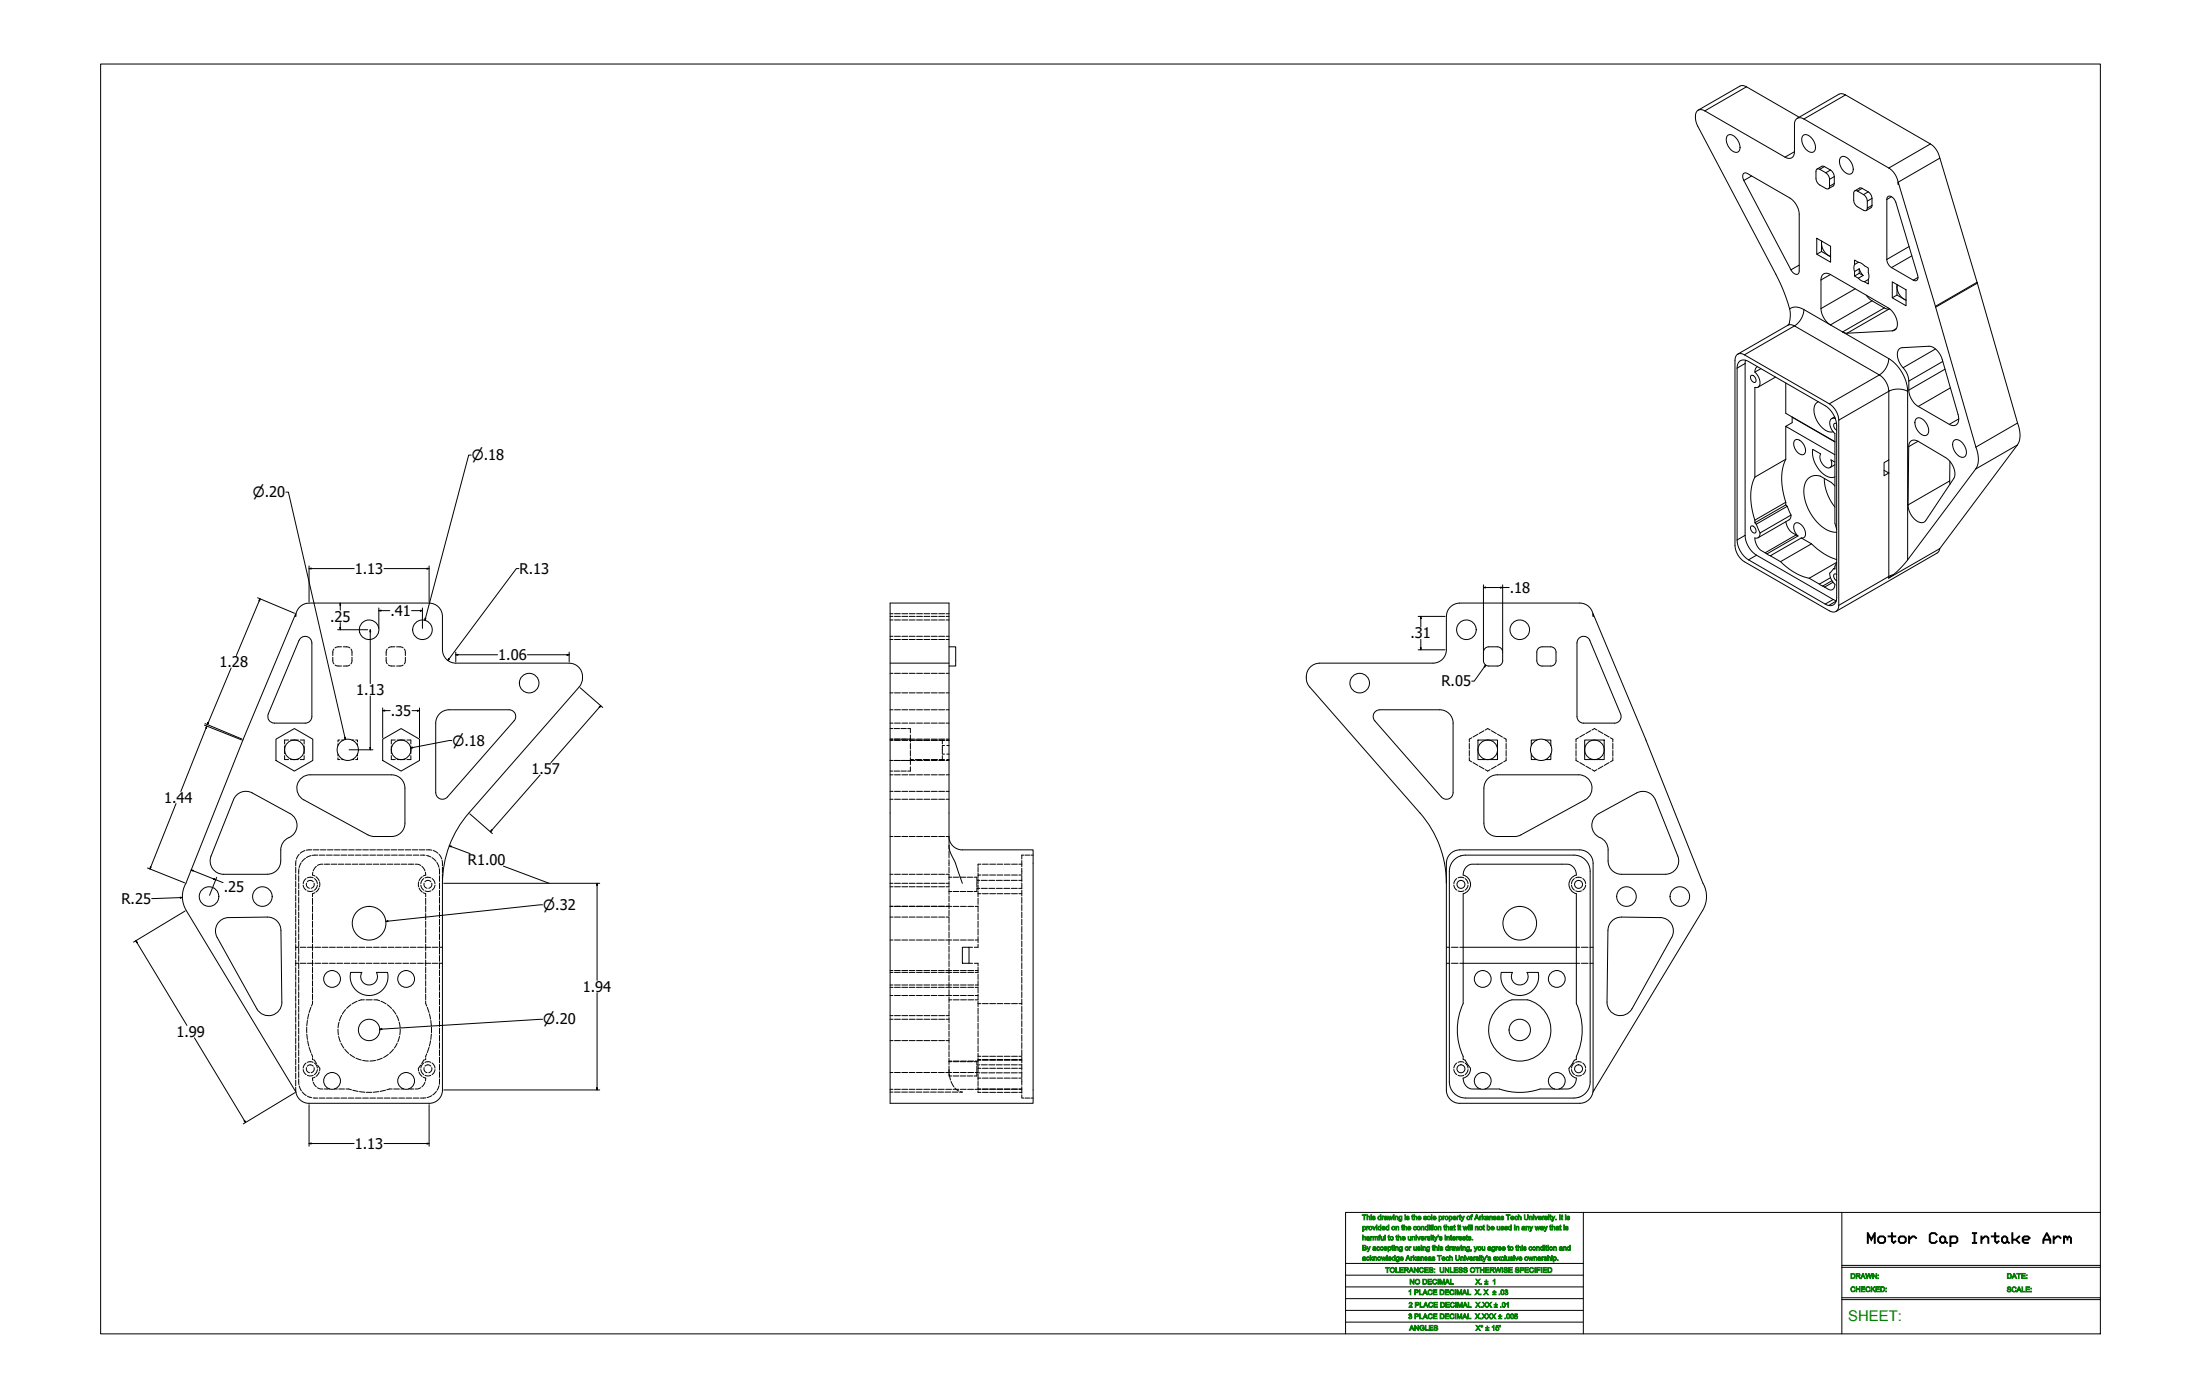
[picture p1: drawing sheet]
<svg xmlns="http://www.w3.org/2000/svg" width="2619mm" height="1664mm" viewBox="0 0 2619 1664" stroke-linecap="round" stroke-linejoin="round" font-family="sans-serif">
<!-- layer: Hidden (ANSI) -->
<g fill="none" stroke="#000" stroke-width="1.19">
<path d="M1059 734h4M1059 730h4M1059 738h4M1065 734h7M1065 730h7M1065 738h7M1073 734h7M1073 730h7M1073 738h7M1082 734h7M1082 730h7M1082 738h7"/>
<path d="M1091 734h7M1091 730h7M1091 738h7M1100 734h7M1100 730h7M1100 738h7M1108 734h7M1108 730h7M1108 738h7M1117 734h7M1117 730h7M1117 738h7"/>
<path d="M1126 734h3M1126 730h3M1126 738h3M1059 757h4M1065 757h7M1073 757h7M1082 757h7M1091 757h7M1100 757h7M1108 757h7M1117 757h7M1126 757h3"/>
<path d="M397 772l-1 3v5M406 770h-5l-2 1M408 770h6l2 1M418 772l1 3v5M461 772l-1 3v5M470 770h-5l-3 1M472 770h6l2 1M481 772l1 3v5M1059 761h4M1065 761h7M1073 761h7M1082 761h7"/>
<path d="M1091 761h7M1100 761h7M1108 761h7M1117 761h7M1126 761h3M396 782v6l1 2M399 791l2 1 5 1M416 791l-2 1-6 1M419 782v6l-1 2M460 782v6l1 2M462 791l3 1 5 1M480 791l-2 1-6 1"/>
<path d="M482 782v6l-1 2M1059 801h4M1065 801h7M1073 801h7M1082 801h7M1091 801h7M1100 801h7M1108 801h7M1117 801h7M1126 801h3M1059 825h4M1065 825h7"/>
<path d="M1073 825h7M1082 825h7M1091 825h7M1100 825h7M1108 825h7M1117 825h7M1126 825h3M1059 845h4M1065 845h7M1073 845h7M1082 845h7M1091 845h7"/>
<path d="M1100 845h7M1108 845h7M1117 845h7M1126 845h3M1059 880h4M1059 861h4M1059 867h3M1059 880h3M1064 867h7M1064 880h7M1065 880h7M1065 861h7"/>
<path d="M1072 867h7M1072 880h7M1073 880h7M1073 861h7M1080 867h3v5M1080 880h3M1082 880h7M1082 861h7M1083 875v8M1091 880h7M1091 861h7M1100 880h7"/>
<path d="M1100 861h7M1108 880h7M1108 861h7M1117 880h7M1117 861h7M1126 880h3M1126 861h3M1752 878l-3 2v3M1759 874l-6 3M1766 870l-6 3M1768 869l3-2 2 2M1775 870l6 3"/>
<path d="M1782 874l6 3M1789 878l3 2v3M1879 878l-3 2v3M1886 874l-6 3M1893 870l-6 3M1895 869l3-2 2 2M1902 870l6 3M1909 874l6 3M1916 878l3 2v3M339 899v5h4M339 888v9M343 881h-4v4"/>
<path d="M346 881h9M357 881h5v4M362 888v9M362 899v5h-5M402 885v2M402 897v3M404 881h-2v2M407 881h2M419 881h2M423 881h2v2M425 885v2M425 897v3"/>
<path d="M466 899v5h4M466 888v9M470 881h-4v4M473 881h9M484 881h5v4M489 899v5h-5M489 888v9M1059 881h4M1065 881h7M1073 881h7M1082 881h7M1083 881h4"/>
<path d="M1083 885v6M1083 893v7M1089 881h8M1091 881h7M1099 881h7M1100 881h7M1108 881h8M1108 881h7M1117 881h7M1118 881h6M1121 881v4M1121 888v9"/>
<path d="M1121 899v5M1121 897h3M1121 887h3M1126 881h3M1127 881h2M1127 897h2M1127 887h2M1749 885v6M1749 893v7M1792 885v6M1792 893v7M1876 885v6"/>
<path d="M1876 893v7M1919 885v6M1919 893v7M346 904h9M402 902v2h2M407 904h2M419 904h2M425 902v2h-2M473 904h9M1059 905h4M1059 918h3M1064 905h8"/>
<path d="M1064 918h7M1072 905h17M1072 918h7M1083 904h4M1083 902v8M1083 913v5h-3M1089 904h8M1091 905h7M1099 904h7M1100 905h7M1108 904h8M1108 905h7"/>
<path d="M1117 905h7M1118 904h6M1126 905h3M1127 904h2M1749 902v3l3 2M1753 907l6 4M1760 912l6 3M1768 916l3 2 2-2M1781 912l-6 3M1788 907l-6 4M1792 902v3l-3 2M1876 902v3l3 2"/>
<path d="M1880 907l6 4M1887 912l6 3M1895 916l3 2 2-2M1908 912l-6 3M1915 907l-6 4M1919 902v3l-3 2M1059 922h4M1065 922h7M1073 922h7M1082 922h7M1091 922h7M1100 922h7"/>
<path d="M1108 922h7M1117 922h7M1126 922h3M1059 951h4M1059 942h4M1065 951h7M1065 942h7M1073 951h7M1073 942h7M1082 951h7M1082 942h7M1091 951h7"/>
<path d="M1091 942h7M1100 951h7M1100 942h7M1108 951h7M1108 942h7M1117 951h7M1117 942h7M1126 951h3M1126 942h3M1059 995h4M1065 995h7M1073 995h7"/>
<path d="M1082 995h7M1091 995h7M1100 995h7M1108 995h7M1117 995h7M1126 995h3M356 1017l-3 5M363 1012l-6 3M370 1018l-5 3M371 1011l-6 1M373 1011h7M378 1018h-6"/>
<path d="M380 1018h7M381 1011h7M388 1018h7M390 1011h6M397 1018h7M398 1011h7M406 1018h7M406 1011h7M414 1018h7M415 1011h7M423 1018h7M423 1011h7"/>
<path d="M432 1018h6M432 1011h6M440 1018h7M440 1011h7M449 1011h6M449 1018h7M457 1011h7M457 1018h7M465 1011h7M466 1018h7M474 1011h6M475 1018h6"/>
<path d="M482 1011h7M483 1018h7M491 1011h6M492 1018h7M499 1011h7M500 1018h6M507 1011l7 1M508 1018l5 2M516 1012l5 3M522 1017l4 5M1129 1006v5M1129 1013v8"/>
<path d="M1216 1018v4M1219 1018h-3M1220 1018h5M1227 1018h2M352 1032v7M352 1024v7M356 1034l-1 6M358 1027l-2 5M363 1021l-4 5M372 1038v3l3 1M376 1031l-3 5M384 1028l-6 2"/>
<path d="M386 1028h7M394 1028h7M403 1028h6M411 1028h7M419 1028h7M428 1028h6M436 1028h7M444 1028h7M453 1028h6M461 1028h7M469 1028h7M478 1028h6"/>
<path d="M486 1028h7M494 1028l3 1 4 1M502 1031l4 5M506 1038l1 3-3 1M514 1021l5 4M520 1026l2 6M523 1034v6M526 1024l1 6M527 1032v6M1129 1023v8M1129 1032v7M1164 1032v5"/>
<path d="M1164 1039v2M1167 1028h-3v3M1169 1028h7M1178 1028h7M1186 1028h7M1195 1028h7M1204 1028h7M1213 1028h3M1216 1024v7M1216 1033v7M352 1041v6M352 1049v7"/>
<path d="M352 1057v7M355 1042v7M355 1051v7M355 1059v7M361 1053l1 4 2 2M364 1046l-2 2-1 4M365 1051v3l3 3M366 1049l3-1 4 1M366 1045l3-1 4 1M374 1051v3l-4 3M374 1046l3 2 1 4M376 1043l4 5"/>
<path d="M378 1053l-2 4-2 2M380 1057l-4 5M380 1049v6M498 1049v6M499 1057l4 5M501 1053l1 4 2 2M503 1043l-4 5M504 1046l-2 2-1 4M505 1051v3l3 3M506 1049l3-1 4 1M506 1045l3-1 4 1M514 1051v3l-4 3"/>
<path d="M514 1046l3 2 1 4M518 1053l-2 4-2 2M523 1042v7M523 1051v7M523 1059v7M527 1040v6M527 1048v3M1059 1040h4M1059 1051h4M1059 1055h4M1065 1040h7M1065 1051h7"/>
<path d="M1065 1055h7M1073 1040h7M1073 1051h7M1073 1055h7M1082 1040h7M1082 1051h7M1082 1055h7M1091 1040h7M1091 1051h7M1091 1055h7M1100 1040h7M1100 1051h7"/>
<path d="M1100 1055h7M1108 1040h7M1108 1051h7M1108 1055h7M1117 1040h7M1117 1051h7M1117 1055h7M1126 1040h3M1126 1051h3M1126 1055h3M1129 1041v6M1129 1049v7"/>
<path d="M1129 1058v6M1129 1044h4M1134 1044h7M1143 1044h6M1151 1044h7M1159 1044h4v3M1163 1049v7M1163 1058v3h-4M1163 1057h3M1163 1048h3M1164 1046v6M1164 1053v6"/>
<path d="M1167 1041h-3v3M1168 1057h7M1168 1048h7M1169 1041h7M1177 1057h7M1177 1048h7M1178 1041h7M1186 1057h7M1186 1048h7M1186 1041h7M1195 1057h7M1195 1048h7"/>
<path d="M1195 1041h7M1204 1057h7M1204 1048h7M1204 1041h7M1212 1057h4M1212 1048h4M1213 1041h3M1216 1042v7M1216 1051v7M1216 1059v7M1730 1053l2 4 2 2M1734 1046l-3 2-1 4"/>
<path d="M1735 1045l4-1 3 1M1744 1046l2 2 1 4M1747 1053l-1 4-2 2M1870 1053l2 4 2 2M1874 1046l-3 2-1 4M1875 1045l4-1 3 1M1884 1046l2 2 1 4M1887 1053l-1 4-2 2M352 1066v6M352 1074v7M355 1068v7M355 1077v7"/>
<path d="M366 1060l2 1 5-1M372 1069v7M372 1078v7M375 1062l-3 2v3M504 1062l3 2v3M506 1060l2 1 5-1M507 1069v7M507 1078v7M523 1068v7M523 1077v7M1059 1079h4M1065 1079h6"/>
<path d="M1065 1079h7M1073 1079h7M1082 1079h7M1091 1079h7M1099 1079h7M1100 1079h7M1108 1079h7M1117 1079h7M1126 1079h7M1126 1079h3M1129 1066v7M1129 1075v7"/>
<path d="M1129 1061h4M1134 1079h7M1134 1061h7M1143 1061h6M1143 1079h7M1151 1061h7M1152 1079h7M1160 1079h4M1164 1061v6M1164 1069v7M1164 1078v7M1164 1064h3"/>
<path d="M1169 1064h7M1178 1064h7M1186 1064h7M1195 1064h7M1204 1064h7M1213 1064h3M1216 1068v7M1216 1077v7M1735 1060l3 1 4-1M1875 1060l3 1 4-1M352 1082v7M352 1091v6"/>
<path d="M352 1099v7M355 1085v7M355 1094v7M372 1087v8M372 1096v8M507 1087v8M507 1096v8M523 1085v7M523 1094v7M1059 1091h4M1065 1091h7M1073 1091h7"/>
<path d="M1082 1091h7M1091 1091h7M1100 1091h7M1108 1091h7M1117 1091h7M1126 1091h3M1129 1083v7M1129 1092v7M1164 1087v8M1164 1096v8M1216 1085v7M1216 1094v7"/>
<path d="M352 1107v7M352 1116v6M355 1103v7M355 1111v7M355 1120v7M372 1105v8M372 1115v7M507 1105v8M507 1115v7M523 1103v7M523 1111v7M523 1120v7"/>
<path d="M1059 1119h4M1065 1119h6M1073 1119h7M1082 1119h7M1091 1119h7M1099 1119h7M1108 1119h7M1117 1119h7M1126 1119h7M1129 1100v7M1129 1109v7M1129 1118v7"/>
<path d="M1134 1119h7M1143 1119h7M1152 1119h7M1160 1119h4M1164 1105v8M1164 1115v7M1216 1103v7M1216 1111v7M1216 1120v7M352 1127h3M352 1124v7M352 1133v8"/>
<path d="M355 1129v6M355 1137v7M357 1127h7M366 1127h7M372 1124v7M372 1133v8M375 1127h7M383 1127h7M392 1127h7M401 1127h7M410 1127h7M418 1127h7"/>
<path d="M427 1127h7M436 1127h7M444 1127h7M453 1127h7M462 1127h7M471 1127h7M479 1127h7M488 1127h7M497 1127h7M506 1127h7M507 1124v7M507 1133v8"/>
<path d="M514 1127h7M523 1127h4M523 1129v6M523 1137v7M1129 1126v7M1129 1135v7M1153 1127h4M1164 1124v3h-4M1216 1129v6M1216 1137v7M1721 1127h4M1727 1127h8"/>
<path d="M1737 1127h4M1876 1127h4M1882 1127h8M1892 1127h4M352 1146h3M352 1143v7M352 1151v7M352 1160v6M355 1146v7M355 1154v7M357 1146h7M366 1146h7"/>
<path d="M372 1143v7M372 1151v7M372 1159v7M375 1146h7M383 1146h7M392 1146h7M401 1146h7M410 1146h7M418 1146h7M427 1146h7M436 1146h7M444 1146h7"/>
<path d="M453 1146h7M462 1146h7M471 1146h7M479 1146h7M488 1146h7M497 1146h7M506 1146h7M507 1143v7M507 1151v7M507 1159v7M514 1146h7M523 1146h4"/>
<path d="M523 1146v7M523 1154v7M1059 1157h4M1059 1155h4M1065 1157h6M1065 1155h6M1073 1157h7M1073 1155h7M1082 1157h7M1082 1155h7M1091 1157h7M1091 1155h7"/>
<path d="M1099 1157h7M1099 1155h7M1108 1157h7M1108 1155h7M1117 1157h7M1117 1155h7M1126 1157h7M1126 1155h7M1129 1143v7M1129 1152v7M1134 1157h7M1134 1155h7"/>
<path d="M1143 1157h7M1143 1155h7M1152 1157h7M1152 1155h7M1153 1146h4M1160 1146h4v4M1160 1157h4M1160 1155h4M1164 1151v7M1164 1159v7M1216 1146v7M1216 1154v7"/>
<path d="M1721 1146h4M1727 1146h8M1737 1146h4M1876 1146h4M1882 1146h8M1892 1146h4M352 1168v7M352 1177v6M355 1163v7M355 1172v7M372 1167v7M372 1175v7"/>
<path d="M507 1167v7M507 1175v7M523 1163v7M523 1172v7M1059 1172h4M1059 1175h4M1065 1172h6M1065 1175h6M1073 1172h7M1073 1175h7M1082 1172h7M1082 1175h7"/>
<path d="M1091 1172h7M1091 1175h7M1099 1172h7M1099 1175h7M1108 1172h7M1108 1175h7M1117 1172h7M1117 1175h7M1126 1172h7M1126 1175h7M1129 1161v7M1129 1169v7"/>
<path d="M1129 1178v7M1134 1172h7M1134 1175h7M1143 1172h7M1143 1175h7M1152 1172h7M1152 1175h7M1160 1172h4M1160 1175h4M1164 1167v7M1164 1175v7M1216 1163v7"/>
<path d="M1216 1172v7M352 1185v7M352 1193v7M355 1180v7M355 1189v7M355 1198v7M370 1199l-2 6M372 1191v3l-1 3M372 1183v7M418 1196l-6 4M425 1192l-6 3M434 1190l-7 1"/>
<path d="M436 1190h7M445 1190l7 1M453 1192l6 3M461 1196l5 4M507 1191v3l1 3M507 1183v7M509 1199l2 6M523 1180v7M523 1189v7M523 1198v7M1059 1185h4M1065 1185h6"/>
<path d="M1073 1185h7M1082 1185h7M1091 1185h7M1099 1185h7M1108 1185h7M1117 1185h7M1126 1185h7M1129 1186v4M1129 1195v6M1133 1190h-4v3M1134 1185h7M1135 1190h6"/>
<path d="M1143 1185h7M1143 1190h7M1152 1185h7M1152 1190h7M1160 1190h4M1160 1185h4M1164 1183v7M1164 1191v7M1164 1200v7M1164 1194h3M1169 1194h7M1178 1194h7"/>
<path d="M1186 1194h7M1195 1194h7M1204 1194h7M1213 1194h3M1216 1180v7M1216 1189v7M1216 1198v7M352 1202v6M352 1210v7M352 1218v7M355 1206v7M355 1215v7"/>
<path d="M366 1214l-1 7M368 1206l-2 7M403 1216l-1 7M407 1208l-3 7M411 1201l-4 6M467 1201l4 6M472 1208l3 7M475 1216l1 7M511 1206l1 7M513 1214v7M523 1206v7M523 1215v7"/>
<path d="M1059 1209h4M1059 1213h4M1065 1209h7M1065 1213h7M1073 1209h7M1073 1213h7M1082 1209h7M1082 1213h7M1091 1209h7M1091 1213h7M1100 1209h7M1100 1213h7"/>
<path d="M1108 1209h7M1108 1213h7M1117 1209h7M1117 1213h7M1126 1209h3M1126 1213h3M1129 1203v6M1129 1211v6M1129 1219v6M1164 1209v7M1164 1218v7M1216 1206v7"/>
<path d="M1216 1215v7M352 1227v6M352 1235v7M355 1224v6M355 1232v7M365 1222v7M365 1231l1 6M366 1239l2 6M402 1225l1 7M403 1233l2 7M475 1233l-2 7M476 1225v7"/>
<path d="M512 1239l-1 6M513 1231v6M513 1222v7M523 1224v6M523 1232v7M1059 1238h4M1065 1238h7M1073 1238h7M1082 1238h7M1091 1238h7M1100 1238h7M1108 1238h7"/>
<path d="M1117 1238h7M1126 1238h3M1129 1227v7M1129 1235v7M1164 1227v7M1164 1236v7M1216 1224v6M1216 1232v7M352 1244v6M352 1252v7M355 1241v7M355 1249v7"/>
<path d="M355 1258v7M368 1246l2 7M371 1254l1 4M372 1260l1 1M406 1241l3 6M410 1249l5 5M416 1255l6 3M424 1259l6 2M455 1259l-6 2M462 1255l-5 3M468 1249l-4 5M473 1241l-4 6"/>
<path d="M507 1260v1h-1M508 1254l-1 4M511 1246l-2 7M523 1241v7M523 1249v7M523 1258v7M1129 1243v7M1129 1251v7M1129 1260v7M1164 1253v4h3M1164 1245v7M1164 1257v1"/>
<path d="M1164 1260v6M1169 1257h7M1178 1257h7M1186 1257h7M1195 1257h7M1204 1257h7M1213 1257h3M1216 1241v7M1216 1249v7M1216 1258v7M352 1260v7M352 1269v6"/>
<path d="M352 1277v7M355 1267v7M355 1275v7M361 1273l1 4 2 2M364 1265l-2 3-1 3M365 1271v3l3 3M366 1269l3-2 4 2M366 1264l3-1 4 1M366 1280h2h5M374 1261l3 5M374 1271v3l-4 3M374 1265l3 3 1 3"/>
<path d="M378 1273l-2 4-2 2M378 1268l3 3-1 4M380 1276l-4 5M432 1262l6 1M447 1262l-7 1M499 1276l3 5M501 1268l-3 3v4M501 1273l1 4 2 2M504 1265l-2 3-1 3M505 1271v3l3 3M505 1261l-3 5M506 1269l3-2 4 2"/>
<path d="M506 1264l3-1 4 1M506 1280h2h5M514 1271v3l-4 3M514 1265l3 3 1 3M518 1273l-2 4-2 2M523 1267v7M523 1275v7M1059 1276h4M1065 1276h6M1073 1276h7M1082 1276h7M1091 1276h7"/>
<path d="M1099 1276h7M1108 1276h7M1117 1276h7M1126 1276h7M1129 1273l1 4M1129 1269v6M1129 1277v3h4M1129 1263h4M1130 1278l1 7M1134 1276h7M1134 1263h7M1135 1263h6"/>
<path d="M1143 1263h6M1143 1276h7M1143 1263h7M1151 1263h7M1152 1276h7M1152 1263h7M1159 1263h4v4M1160 1263h4M1160 1276h4M1163 1269v6M1163 1277v3h-4M1163 1277h3"/>
<path d="M1163 1267h3M1164 1268v3h3M1164 1271v5M1164 1278v8M1164 1262h3M1164 1261h3M1168 1277h7M1168 1267h7M1169 1262h7M1169 1271h7M1169 1261h7M1177 1277h7"/>
<path d="M1177 1267h7M1178 1262h7M1178 1271h7M1178 1261h7M1186 1277h7M1186 1267h7M1186 1262h7M1186 1271h7M1186 1261h7M1195 1277h7M1195 1267h7M1195 1262h7"/>
<path d="M1195 1271h7M1195 1261h7M1204 1277h7M1204 1267h7M1204 1262h7M1204 1271h7M1204 1261h7M1212 1277h4M1212 1267h4M1213 1262h3M1213 1271h3M1213 1261h3"/>
<path d="M1216 1267v7M1216 1275v7M1730 1273l2 4 2 2M1734 1265l-3 3-1 3M1735 1264l4-1 3 1M1735 1280h3h4M1744 1265l2 3 1 3M1747 1273l-1 4-2 2M1870 1273l2 4 2 2M1874 1265l-3 3-1 3M1875 1264l4-1 3 1M1875 1280h3h4"/>
<path d="M1884 1265l2 3 1 3M1887 1273l-1 4-2 2M352 1285v7M352 1294v4M352 1299v1M355 1284l1 7M356 1292l3 6M360 1299l4 5M373 1288l3 5M375 1282l-3 1v3M378 1294l3 2h3M386 1296h4"/>
<path d="M391 1296h1M398 1296h3M403 1296h7M412 1296l6 1M420 1297l6 2M428 1299l6 1M436 1300h7M451 1299l-7 1M459 1297l-7 2M467 1296l-7 1M469 1296h6M477 1296h4"/>
<path d="M486 1296h1M488 1296h5M501 1294l-7 2M504 1282l3 1-1 3M506 1288l-4 5M519 1299l-4 4M522 1292l-2 5M523 1284v6M1059 1296h4M1059 1300h4M1064 1300h7M1065 1296h6"/>
<path d="M1073 1300h7M1073 1296h7M1082 1300h7M1082 1296h7M1090 1300h7M1091 1296h7M1099 1300h7M1099 1296h7M1107 1300h7M1108 1296h7M1116 1300h7M1117 1296h7"/>
<path d="M1125 1300h7M1125 1296h7M1132 1287l3 6M1133 1300h7M1134 1296h7M1134 1280h7M1136 1295l5 3M1143 1280h6M1143 1296h7M1143 1299l2 1h-3M1151 1280h7M1152 1296h7"/>
<path d="M1160 1296h7M1164 1287v5M1164 1293v4M1164 1299v1h3M1164 1283h3M1164 1296h3M1169 1296h7M1169 1283h7M1169 1300h7M1178 1296h7M1178 1283h7M1178 1300h7"/>
<path d="M1186 1296h7M1186 1283h7M1186 1300h7M1195 1296h7M1195 1283h7M1195 1300h7M1204 1283h7M1204 1300h7M1204 1296h7M1213 1283h3M1213 1300h3M1213 1296h3"/>
<path d="M1216 1284v7M1216 1293v8M366 1305l5 1M373 1307h5M380 1307h7M388 1307h7M397 1307h7M406 1307h7M414 1307h7M423 1307h7M432 1307h6M440 1307h7"/>
<path d="M449 1307h7M457 1307h7M466 1307h7M475 1307h6M483 1307h7M492 1307h7M507 1307h-7M514 1304l-6 2M1216 1303v4h3M1220 1307h5M1227 1307h2"/>
</g>
<!-- layer: Visible (ANSI) -->
<g fill="none" stroke="#000" stroke-width="1.19">
<path d="M2021 131l50-28 2-1 5 1 63 37M2139 141l49-29h5l104 59a25 25 0 0 1 11 17M2057 161a11 11 0 0 1 13 9 7 7 0 0 1-4 11 15 15 0 0 1-10-19zM2145 162a7 7 0 0 1 11 2 13 13 0 0 1 2 17 11 11 0 0 1-13-9l-1-6zM2190 188a7 7 0 0 1 11 2 13 13 0 0 1 2 17 11 11 0 0 1-13-9l-1-6zM2075 207l1-1 4 1 50 29a25 25 0 0 1 11 19v68a4 4 0 0 1-2 4 4 4 0 0 1-4-2l-4-4-56-106-1-5zM2162 201h3l8 5 3 4 1 2v10l-1 3h-2l-8-5-4-4-1-4v-8zM2162 201l6-3h2l9 5 3 3 1 4v10l-7 5M2259 217l50-29 44 149M2207 227h4l8 5 2 2 1 5v9l-1 2h-3l-8-5-3-3-1-4v-8zM2207 227l6-3h2l9 5 3 3 1 4v10l-7 5M2247 234a8 8 0 0 1 9 7l26 86a4 4 0 0 1 0 6 4 4 0 0 1-5 0l-26-15-2-2-3-4-1-75z"/>
<path d="M2162 284l17 9v19l-17-9zM2168 287v12M2168 287a16 16 0 0 0 11 18M2162 303l6-4 11 7M2207 315l-1 3 1 5M2212 312l-5-3v6M2212 312l2 1 9 6 1 9-1 5M2212 312l-5 3M2213 320v5l-6 3M2213 320l4 8M2213 320l-6 3M2169 327l4-2 5 2 69 39a22 22 0 0 1 10 25l-2 2-3 1-55 2-4-1-15-8a25 25 0 0 1-11-20v-34l1-3z"/>
<path d="M2207 323v5l5 3M2212 331l2 3 5 1M2213 325l4 3M2217 328l-5 3M2223 333v5l-4-3M2223 333l-4 2M2252 335l16 10v19l-16-10zM2258 339v12l-6 3M2258 339a16 16 0 0 0 10 18M2353 337l48 166M2353 337l-49 29M2221 351l7 7 16 9 5 1"/>
<path d="M2258 351l10 6M2304 366l-45-149v2a25 25 0 0 0-11-19l-101-58a7 7 0 0 0-8-1 7 7 0 0 0-3 7v33a7 7 0 0 1-4 7 7 7 0 0 1-8-1l-95-55a7 7 0 0 0-9 0 7 7 0 0 0-2 8l2 10 93 176a163 163 0 0 1 18 47v2a16 16 0 0 1-3 12l-60 34M2304 366l47 166M2260 415l4-1 32-2a20 20 0 0 1 15 16l19 65a10 10 0 0 1-4 13l-6-1-37-21a25 25 0 0 1-11-20v-10a30 30 0 0 0-10-20 16 16 0 0 1-2-19zM2067 422l4-1 5 1 101 59a25 25 0 0 1 11 19v220a7 7 0 0 1-3 8 7 7 0 0 1-8-1l-101-58a25 25 0 0 1-11-20v-220v-4zM2070 430h1a9 9 0 0 1 10 0l91 53a30 30 0 0 1 14 23v205a8 8 0 0 1-4 9 8 8 0 0 1-10-1l-91-53a30 30 0 0 1-14-23v-205l1-4zM2077 429v208a30 30 0 0 0 13 24l95 54M2091 436v1a6 6 0 0 0 0 9 11 11 0 0 1 1 15h-4v107M2096 439l-8 4M2084 447a5 5 0 0 1 5 3 5 5 0 0 1-1 5 6 6 0 0 1-4-8zM2113 449l-21 12M2125 456v36l59 34"/>
<path d="M2164 478a13 13 0 0 0-4 18 24 24 0 0 0 20 18h2M2133 496v7l-8 4M2133 497l51 29M2183 496l-3 2M2184 497v1a5 5 0 0 0-5 1 5 5 0 0 0-1 5l2 7 4 5v107l2 7M2280 499a7 7 0 0 1 11 2 12 12 0 0 1 2 17 11 11 0 0 1-13-9l-1-6zM2186 504a2.6 2.6 0 0 0-4 1 2.6 2.6 0 0 0 1 3l3 4M2401 503a28 28 0 0 1 0 27l-93 123M2401 503l-50 29M2136 524a7 7 0 0 1 10 4 10 10 0 0 1 1 13 11 11 0 0 1-12-11v-3zM2274 525l4-1h3l34 21a22 22 0 0 1 10 24l-33 51a8 8 0 0 1-12-1 25 25 0 0 1-9-18l1-69v-4zM2325 525a7 7 0 0 1 11 2 12 12 0 0 1 2 17 11 11 0 0 1-13-9l-1-6z"/>
<path d="M2351 532a28 28 0 0 1 0 26l-81 108a94 94 0 0 1-22 22l60-35M2125 547a69 69 0 0 0 0 51M2125 547l-37 21M2184 541l-59-34v40M2184 550l-5-3a6 6 0 0 1 1 6 6 6 0 0 1-5 4 13 13 0 0 1-8-17l-10-5a32 32 0 0 0 22 33l5-1M2184 553l-6 3M2242 551l6-4v16l-6 3zM2242 560l6 3M2321 549v27M2088 568a68 68 0 0 0 0 51M2171 569a55 55 0 0 0 13 35M2184 578l-5-4-13-7a15 15 0 0 0-19 15 55 55 0 0 0 31 50l8 1"/>
<path d="M2125 598v3l-37 21v-3M2125 598l-37 21M2125 601l2 2M2127 603l4 10M2127 603l-37 21M2131 613v3l-2 3-37 21M2131 613l-36 21M2084 626a5 5 0 0 1 5 3 5 5 0 0 1-1 5 6 6 0 0 1-4-8zM2088 622l2 2M2090 624l5 10M2095 634a5 5 0 0 1-7 6l1 4a19 19 0 0 0 7 11l7 4M2125 621l3 8a21 21 0 0 0 12 9"/>
<path d="M2140 638a12 12 0 0 1-4-15 10 10 0 0 1 12 8 6 6 0 0 1 1 6 6 6 0 0 1-5 3M2140 638l-37 21M2103 659l4 2M2144 640l-37 21 12 7M2144 640l12 7M2156 647a74 74 0 0 0 30 19M2156 647l-37 21M2308 653l-1 3-2 2-120 70M2119 668a70 70 0 0 0 34 20M2182 677l-3 4a6 6 0 0 0 0 8l2 3a5 5 0 0 1 2 8 5 5 0 0 1-7 1l-7-4M2184 676l-2 1M2186 669l-33 19"/>
<path d="M2186 669l-2 5v3h-2M2153 688l12 7M2165 695l4 2M2178 688l-13 7M2180 691l-11 6M2186 684a2.6 2.6 0 0 0-4 0 2.6 2.6 0 0 0 1 4l3 3M511 718h-143a16 16 0 0 0-16 16v-4l-63 151M511 718a16 16 0 0 1 16 16v39a16 16 0 0 0 15 16h135a17 17 0 0 1 15 11 17 17 0 0 1-3 17l-131 151M1721 734v39a16 16 0 0 1-16 16h-135a17 17 0 0 0-14 11 17 17 0 0 0 3 17M1721 734a16 16 0 0 1 16-16h143a16 16 0 0 1 16 16M1896 734v-4l63 150 68 171a32 32 0 0 1-1 32l-130 217M371 765a8 8 0 0 0-6-8 8 8 0 0 0-9 5l-37 88"/>
<path d="M371 765v88a8 8 0 0 1-8 8M1129 770h8v23h-8M1767 772l4-2h11a6 6 0 0 1 6 6v10a6 6 0 0 1-6 7h-10a6 6 0 0 1-7-7l1-11zM1831 772l3-2h11a6 6 0 0 1 7 6v10a6 6 0 0 1-7 7h-10a6 6 0 0 1-6-7v-11zM1059 789h70M1559 817l131 150a127 127 0 0 1 29 60l2 24M319 850a8 8 0 0 0 8 11h36M1929 850l-37-88a8 8 0 0 0-9-5 8 8 0 0 0-6 8v88a8 8 0 0 0 8 8M1929 850a8 8 0 0 1-8 11M328 880l22-13 22 13v25l-22 13-22-13zM455 880l22-13 22 13v25l-22 13-22-13zM519 861v82a8 8 0 0 0 5 8 8 8 0 0 0 8-3l80-90a8 8 0 0 0 1-9 8 8 0 0 0-7-4h-72a16 16 0 0 0-15 16"/>
<path d="M1729 861v82a8 8 0 0 1-5 8 8 8 0 0 1-9-3l-79-90a8 8 0 0 1-1-9 8 8 0 0 1 7-4h71a16 16 0 0 1 16 16M1885 861h36M289 881l-68 170a32 32 0 0 0 1 32l130 217a16 16 0 0 0 16 13h143M1759 881h23v23h-23zM1822 897v7h7M1822 897l3 4 4 3M1822 887l-1 5 1 5M1829 881l5-1 5 1M1829 881h-7v6M1829 881l-4 2-3 4M1839 881h7v6M1839 881a13 13 0 0 1 8 11 13 13 0 0 1-8 12"/>
<path d="M1846 897v7h-7M1886 881h23v23h-23zM1829 904l5 1 5-1M482 938a16 16 0 0 0-16-16h-97a16 16 0 0 0-15 12 16 16 0 0 0 8 18l76 42M482 938v42a16 16 0 0 1-16 15h-21l-7-1M1766 938v42M1766 938a16 16 0 0 1 16-16h97a16 16 0 0 1 15 12 16 16 0 0 1-8 18l-78 42-5 2-21-1a16 16 0 0 1-16-15M558 968a127 127 0 0 0-31 83v246a16 16 0 0 1-16 16M344 997l-6 4-3 5-1 4v15a16 16 0 0 1-16 15h-52a16 16 0 0 1-15-21l27-67a16 16 0 0 1 22-8l45 24a16 16 0 0 1 8 15 16 16 0 0 1-9 14M1129 996a16 16 0 0 0 16 15M1145 1011h84v302h-170v-595h70v288a45 45 0 0 0 8 21l8 24M1737 1011h143"/>
<path d="M1737 1011a16 16 0 0 0-16 16M1880 1011a16 16 0 0 1 16 16v270a16 16 0 0 1-16 16h-143a16 16 0 0 1-16-16v-270M1914 1011v14a16 16 0 0 0 16 15h52a16 16 0 0 0 15-21l-27-67a16 16 0 0 0-22-8l-45 24a16 16 0 0 0-8 16 16 16 0 0 0 12 14l5 6 2 7M1731 1023l4-3 8-2h130a19 19 0 0 1 19 19v250a19 19 0 0 1-19 20h-129a19 19 0 0 1-19-20v-250l1-7zM1741 1041a12 12 0 0 1 11-13h113a12 12 0 0 1 11 13M1741 1041a11 11 0 0 1 9 11 11 11 0 0 1-9 12v130a74 74 0 0 0 0 63l1 4a5 5 0 0 1 4 4v1a10 10 0 0 1 3 10 10 10 0 0 1-8 7M1876 1041a11 11 0 0 0-9 11 11 11 0 0 0 9 12v130M1145 1127h8v19h-8zM1741 1127h135M417 1157a23 23 0 0 0 22 28 23 23 0 0 0 22-28h-13a10 10 0 0 1-9 15 10 10 0 0 1-8-15M417 1157h14M1741 1146h135"/>
<path d="M1787 1157a23 23 0 0 0 22 28 23 23 0 0 0 22-28h-14a10 10 0 0 1-8 15 10 10 0 0 1-9-15M1787 1157h13M335 1193l-1-86a16 16 0 0 0-16-16l-46 1a16 16 0 0 0-14 24l48 85a16 16 0 0 0 18 7 16 16 0 0 0 11-15M1876 1194a74 74 0 0 1 0 63M1912 1193l2-86a16 16 0 0 1 16-16l46 1a16 16 0 0 1 13 24l-47 85a16 16 0 0 1-18 7 16 16 0 0 1-12-15M1876 1257l-1 4a5 5 0 0 0-4 4v1a10 10 0 0 0-3 10 10 10 0 0 0 8 7M1741 1283a12 12 0 0 0 11 13h10M1762 1296a10 10 0 0 1-6-15 10 10 0 0 1 17 0 10 10 0 0 1-6 15M1762 1296h5M1767 1296h17a74 74 0 0 0 49 0h17M1850 1296a10 10 0 0 1-5-15 10 10 0 0 1 16 0 10 10 0 0 1-5 15M1850 1296h6"/>
<path d="M1876 1283a12 12 0 0 1-11 13h-9"/>
<circle cx="439" cy="749" r="12"/>
<circle cx="503" cy="749" r="12"/>
<circle cx="1745" cy="749" r="12"/>
<circle cx="1809" cy="749" r="12"/>
<circle cx="630" cy="813" r="12"/>
<circle cx="1618" cy="813" r="12"/>
<circle cx="350" cy="892" r="12"/>
<circle cx="414" cy="892" r="13"/>
<circle cx="477" cy="892" r="12"/>
<circle cx="1771" cy="892" r="12"/>
<circle cx="1898" cy="892" r="12"/>
<circle cx="1739" cy="1052" r="5"/>
<circle cx="1879" cy="1052" r="5"/>
<circle cx="249" cy="1067" r="12"/>
<circle cx="312" cy="1067" r="12"/>
<circle cx="1936" cy="1067" r="12"/>
<circle cx="1999" cy="1067" r="12"/>
<circle cx="439" cy="1099" r="20"/>
<circle cx="1809" cy="1099" r="20"/>
<circle cx="395" cy="1165" r="10"/>
<circle cx="483" cy="1165" r="10"/>
<circle cx="1765" cy="1165" r="10"/>
<circle cx="1853" cy="1165" r="10"/>
<circle cx="439" cy="1226" r="13"/>
<circle cx="1809" cy="1226" r="37"/>
<circle cx="1809" cy="1226" r="13"/>
<circle cx="1739" cy="1272" r="5"/>
<circle cx="1879" cy="1272" r="5"/>
<circle cx="395" cy="1286" r="10"/>
<circle cx="483" cy="1286" r="10"/>
</g>
<!-- layer: Visible Narrow (ANSI) -->
<g fill="none" stroke="#000" stroke-width="1.19">
<path d="M2078 103l-49 29M2196 113l-49 29M2297 171l-49 29M2136 181l-12 6M2171 198l-5 3M2085 209l-10 6M2178 202l-5 4M2183 210l-6 3M2183 218l-6 4M2216 224l-5 3M2223 228l-5 4M2228 236l-6 3"/>
<path d="M2251 234l-6 3M2228 244l-6 4M2272 293l-27 16M2141 315l-10 6M2275 304l-24 14M2178 327l-11 6M2283 330l-6 3M2353 336l-50 29M2208 344l-41 23M2228 358l-50 29-31-19M2130 368a15 15 0 0 1 17 0M2147 368a25 25 0 0 1-11 20l-6-2-2 1"/>
<path d="M2242 366l-49 29 55 32M2248 368l-50 29M2257 391l-5 3M2303 415l-38 23M2076 422l60-34 101 58M2077 433l-10 5M2248 427a49 49 0 0 1 22 39M2248 427a25 25 0 0 1-11 19M2312 430l-40 24M2315 439l-43 25M2237 446a25 25 0 0 1 11 20 25 25 0 0 1 22 0M2237 446l-60 35"/>
<path d="M2270 466v200M2321 462l-38 22M2188 500l60-34v81M2331 499l-11 6M2283 525l-11 7M2401 530l-50 28M2248 563v123M2320 572l-49 29M2077 637l-10 6M2138 637l-37 21M2090 661l-9 5M2181 693l-10 6"/>
<path d="M2248 686v2M2248 686l-60 34M2253 684l-5 2M2182 713l-10 6M2185 715l-9 6"/>
</g>
<!-- layer: 0 -->
<g fill="none" stroke="#000" stroke-width="1.19">
<path d="M120 76h2380v1511h-2380zM1885 1443h-284v61h283M2192 1443v144M2500 1443h-616v144M1601 1504v83M1601 1518h283M2192 1508h308M2192 1506h308M1601 1531h283M1601 1559h283M1601 1545h283M2192 1547h308"/>
<path d="M2192 1544h308M1601 1573h283"/>
</g>
<!-- layer: Dimension (ANSI) -->
<g fill="none" stroke="#000" stroke-width="1.19">
<path d="M561 542h-3l-52 196M340 586h3l68 294M368 677l2-1v1zM368 677h54M368 673v43M457 677h54M508 676l3 1h-3zM511 673v43M618 677h-4l-81 109M1765 699h3v1zM1765 699h31M1765 696v79"/>
<path d="M1786 699h2l-2 1zM1788 696v79M307 711l43 19M309 713v2h-1zM309 713l-28 67M405 718v2h-1zM405 718v8M451 727l2-1v1zM451 727h13M451 724v24M490 727h13M500 726l3 1h-3z"/>
<path d="M503 724v24M506 736h1l-1 2zM1688 734h32M1691 734v2h-1zM1691 734v12M402 749h36M404 747h1v2zM405 741v8M441 749v3h-1zM441 749v64M542 779h3v1zM542 779h50"/>
<path d="M542 776v12M628 779h49M675 779h2l-2 1zM677 776v12M1688 773h32M1690 771h1v2zM1691 761v12M275 795l-28 67M534 784h1l-2 2zM1766 793l2-2-1 3zM1768 791l-14 20h-3M690 819l27 23"/>
<path d="M441 828v64M715 840l-59 68M247 860h1l-1 2zM455 846l3-1v1zM455 846h9M455 843v35M490 846h9M497 845l2 1h-2zM499 843v35M713 841l2-1-1 2zM243 863l44 17M244 861l44 18"/>
<path d="M246 864v3l-1-1zM246 864l-31 78M410 878l1-1v3zM415 892h29M440 890h1v2zM489 890l2-1v1zM538 881l-49 9M643 922l-59 68M209 956l-31 78M559 969l27 23M585 988h1l-2 2zM535 1007h2v1z"/>
<path d="M535 1007l24 9M176 1033l44 18M179 1032h1l-2 2zM228 1035l2 1v1zM228 1035l37 15M599 1031l55 20M255 1046l2 1-3-1zM258 1044l-9 21M528 1051h186M711 1051v3h-1zM711 1051v116M215 1068h2l-2 1z"/>
<path d="M217 1068l-36 1M646 1077l-187 20M220 1084l-61 37M459 1097l3-1v1zM162 1120l1 1-1 1zM162 1120l60 100M711 1182v115M646 1213l-194 12M231 1235l61 101M452 1225l2-1v1zM528 1297h186M710 1295h1v2z"/>
<path d="M351 1300l-62 38M368 1315v49M511 1315v49M291 1334v-1l1 3zM368 1361l2-1v1zM368 1361h54M457 1361h54M508 1360l3 1h-3z"/>
</g>
<g fill="#000">
<path d="M368 677l2-1v1zM508 676l3 1h-3zM1765 699h3v1zM1786 699h2l-2 1zM309 713v2h-1zM405 718v2h-1zM451 727l2-1v1zM500 726l3 1h-3zM506 736h1l-1 2zM1691 734v2h-1zM404 747h1v2zM441 749v3h-1z"/>
<path d="M542 779h3v1zM675 779h2l-2 1zM1690 771h1v2zM534 784h1l-2 2zM1766 793l2-2-1 3zM247 860h1l-1 2zM455 846l3-1v1zM497 845l2 1h-2zM713 841l2-1-1 2zM246 864v3l-1-1zM410 878l1-1v3zM440 890h1v2z"/>
<path d="M489 890l2-1v1zM585 988h1l-2 2zM535 1007h2v1zM179 1032h1l-2 2zM228 1035l2 1v1zM255 1046l2 1-3-1zM711 1051v3h-1zM215 1068h2l-2 1zM459 1097l3-1v1zM162 1120l1 1-1 1zM452 1225l2-1v1zM710 1295h1v2z"/>
<path d="M291 1334v-1l1 3zM368 1361l2-1v1zM508 1360l3 1h-3z"/>
</g>
<text font-size="17.7" fill="#008000" x="2199" y="1572">SHEET:</text>
<g font-size="17.5">
<text x="422" y="683">1.13</text>
<text x="618" y="683">R.13</text>
<text x="1797" y="706">.18</text>
<text x="465" y="733">.41</text>
<text x="393" y="740">.25</text>
<text x="1679" y="760">.31</text>
<text x="593" y="786">1.06</text>
<text x="261" y="794">1.28</text>
<text x="1715" y="817">R.05</text>
<text x="424" y="827">1.13</text>
<text x="465" y="852">.35</text>
<text x="632" y="921">1.57</text>
<text x="195" y="955">1.44</text>
<text x="557" y="1030">R1.00</text>
<text x="266" y="1062">.25</text>
<text x="145" y="1076">R.25</text>
<text x="694" y="1181">1.94</text>
<text x="210" y="1234">1.99</text>
<text x="422" y="1367">1.13</text>
</g>
<g font-size="17.2">
<text x="2221" y="1479">Motor</text>
<text x="2294" y="1479">Cap</text>
<text x="2344" y="1479">Intake</text>
<text x="2430" y="1479">Arm</text>
</g>
<g font-size="16.6">
<text x="562" y="548">⌀.18</text>
<text x="301" y="592">⌀.20</text>
<text x="539" y="887">⌀.18</text>
<text x="646" y="1083">⌀.32</text>
<text x="646" y="1219">⌀.20</text>
</g>
<g font-size="8.4" fill="#008000">
<text x="1621" y="1452">This drawing is the sole property of Arkansas Tech University. It is</text>
<text x="1621" y="1464">provided on the condition that it will not be used in any way that is</text>
<text x="1621" y="1476">harmful to the university's interests.</text>
<text x="1621" y="1488">By accepting or using this drawing, you agree to this condition and</text>
<text x="1621" y="1500">acknowledge Arkansas Tech University's exclusive ownership.</text>
<text x="1649" y="1514">TOLERANCES: UNLESS OTHERWISE SPECIFIED</text>
<text x="2202" y="1522">DRAWN:</text>
<text x="2388" y="1522">DATE:</text>
<text x="1677" y="1528">NO DECIMAL</text>
<text x="1756" y="1528">X. ± 1</text>
<text x="1676" y="1541">1 PLACE DECIMAL X. X ± .03</text>
<text x="2202" y="1537">CHECKED:</text>
<text x="2388" y="1537">SCALE:</text>
<text x="1677" y="1556">2 PLACE DECIMAL X.XX ± .01</text>
<text x="1676" y="1569">3 PLACE DECIMAL X.XXX ± .005</text>
<text x="1677" y="1583">ANGLES</text>
<text x="1756" y="1583">X° ± 15'</text>
</g>
</svg>
